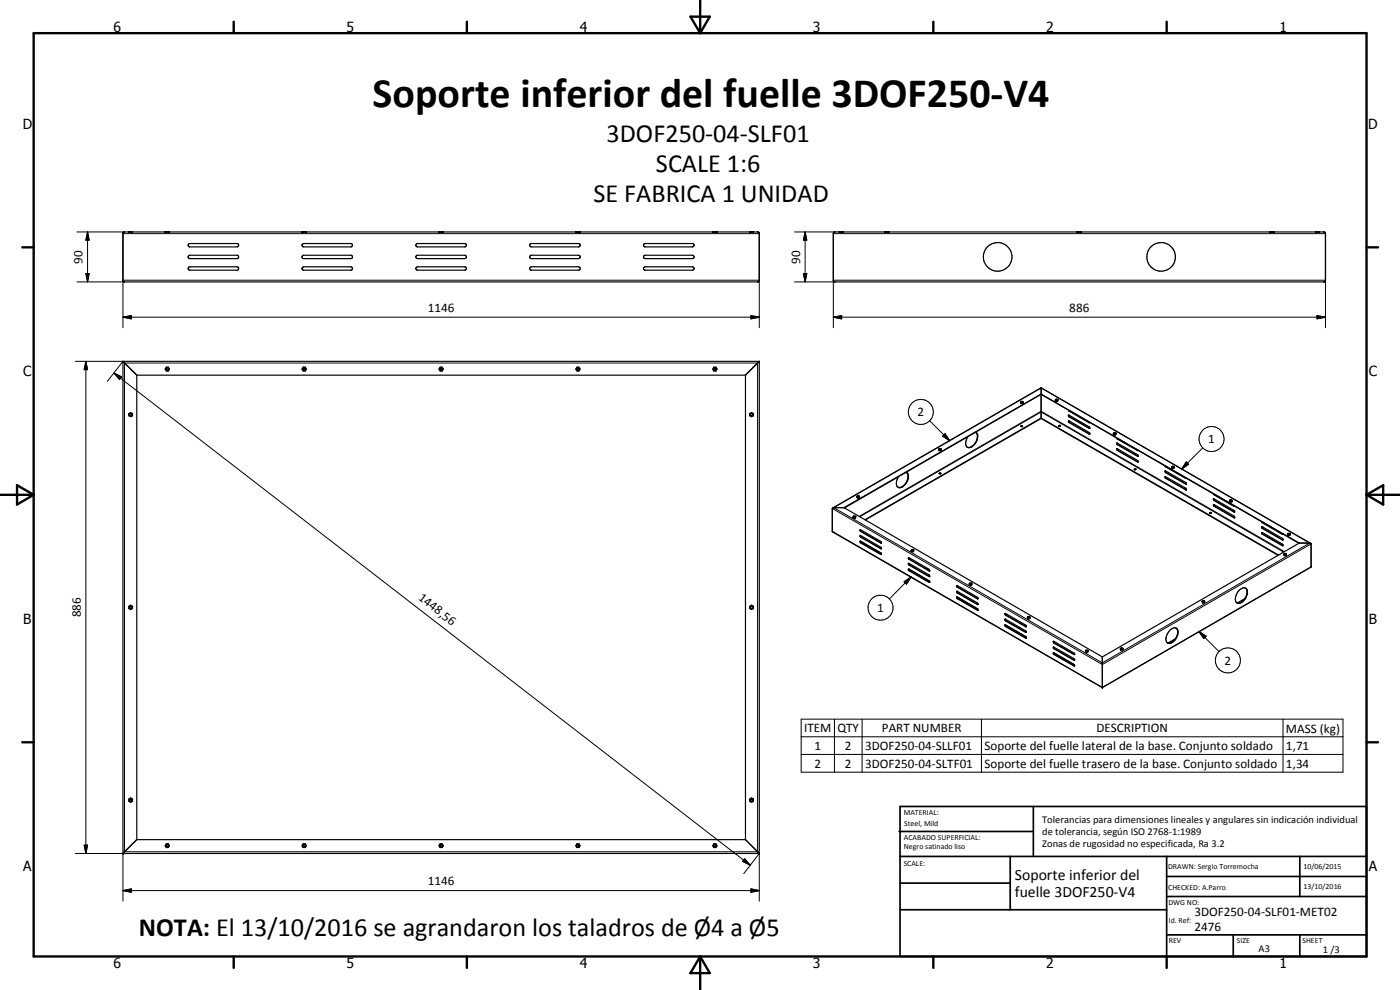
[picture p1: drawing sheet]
<svg xmlns="http://www.w3.org/2000/svg" width="420mm" height="297mm" viewBox="0 0 420 297" stroke-linecap="round" stroke-linejoin="round" font-family="sans-serif">
<g fill="none" stroke="#000" stroke-width=".35">
<path d="M37 69.7l190.5-.1 .4 .4v14.2l-.4 .4h-190.3l-.3-.4zM38.7 69.5v.1M39.1 69.5l.1 .1M39.2 69.6h.1M39.3 69.5l-.1 .1M39.7 69.5v.1M39.7 69.6h.1M39.8 69.6h-1.1M39.8 69.6h-.1M49.6 69.6h1.2M49.9 69.5v.1M49.9 69.6h.1"/>
<path d="M50 69.5l-.1 .1M50.4 69.5l.1 .1M50.5 69.6h.1M50.6 69.5l-.1 .1M56.5 76.8l.5-.2h14.2a.51 .51 0 0 1 .4 .5 .51 .51 0 0 1-.4 .5h-14.2l-.5-.3zM56.5 73.3l.5-.2h14.2a.51 .51 0 0 1 .4 .5 .51 .51 0 0 1-.4 .5h-14.2l-.5-.3zM90.7 76.8l.4-.2h14.2a.51 .51 0 0 1 .5 .5 .51 .51 0 0 1-.5 .5h-14.2l-.4-.3zM90.7 73.3l.4-.2h14.2a.51 .51 0 0 1 .5 .5 .51 .51 0 0 1-.5 .5h-14.2l-.4-.3zM90.8 69.6h1.1M90.9 69.5l.1 .1M91 69.6h.1M91 69.5v.1"/>
<path d="M91.6 69.5v.1M91.6 69.6h.1M91.7 69.5l-.1 .1M124.9 76.8l.4-.2h14.2a.51 .51 0 0 1 .5 .5 .51 .51 0 0 1-.5 .5h-14.2l-.4-.3zM124.9 73.3l.4-.2h14.2a.51 .51 0 0 1 .5 .5 .51 .51 0 0 1-.5 .5h-14.2l-.4-.3zM131.8 69.6h1.2M132 69.6h.1M132 69.5v.1M132.2 69.5l-.1 .1M132.6 69.5l.1 .1M132.7 69.6h.1M132.7 69.5v.1"/>
<path d="M159.2 73.2l14.4-.1a.51 .51 0 0 1 .6 .5 .51 .51 0 0 1-.6 .5h-14.1l-.5-.4zM159.2 76.7l14.4-.1a.51 .51 0 0 1 .6 .5 .51 .51 0 0 1-.6 .5h-14.1l-.5-.4zM172.9 69.6h1.1M173.1 69.5l.1 .1M173.1 69.6h.1M173.2 69.5v.1M173.7 69.5l.1 .1M173.8 69.6h.1M173.8 69.5v.1M193.2 76.8l.4-.2h14.2a.51 .51 0 0 1 .5 .5 .51 .51 0 0 1-.5 .5h-14.2l-.4-.3zM193.2 73.3l.4-.2h14.2a.51 .51 0 0 1 .5 .5 .51 .51 0 0 1-.5 .5h-14.2l-.4-.3zM214 69.6h1.1"/>
<path d="M214.2 69.5v.1M214.2 69.6h.1M214.3 69.5l-.1 .1M214.8 69.5v.1M214.8 69.6h.1M214.9 69.5l-.1 .1M225 69.6h1M225 69.6h.1M225.1 69.5l-.1 .1M225.5 69.5h.1M225.5 69.6h.1M226 69.5v.1"/>
<path d="M250.3 69.7l147.1-.1 .4 .5v14l-.4 .5h-146.9l-.4-.5v-14zM251.9 69.6h1.1M251.9 69.6h.1M251.9 69.5v.1M252.4 69.5v.1M252.4 69.6h.1M252.5 69.5l-.1 .1M252.9 69.5l.1 .1M253 69.6h.1M253 69.6h-.1M265.5 69.6h1.1M265.5 69.6h.1"/>
<path d="M265.5 69.5v.1M265.7 69.5h.1M266.3 69.5l.1 .1M266.4 69.6h.1M266.5 69.5l-.1 .1M323.4 69.6h1.1M323.5 69.5l.1 .1M323.6 69.6h.1M323.7 69.5l-.1 .1M324.2 69.5l.1 .1M324.3 69.5l-.1 .1M381.2 69.6h1.1"/>
<path d="M381.4 69.5l.1 .1M381.5 69.5v.1M382 69.5v.1M382 69.6h.1M382.1 69.5l-.1 .1M394.9 69.6h1M394.9 69.6h.1M394.9 69.5v.1M395.4 69.5v.1M395.4 69.6h.1M395.5 69.5l-.1 .1M395.9 69.5l.1 .1"/>
<path d="M56.5 80.3l.5-.2h14.2l.4 .2v.3l-.3 .5h-14.5l-.3-.5zM90.7 80.3l.4-.2h14.2l.4 .2 .1 .3-.3 .5h-14.5l-.4-.5zM124.9 80.3l.4-.2h14.2l.4 .2 .1 .3-.4 .5h-14.5l-.3-.5zM159 80.3l.5-.2h14.1l.5 .2v.3l-.3 .5h-14.5l-.3-.5zM193.2 80.3l.4-.2h14.2l.4 .2 .1 .3-.3 .5h-14.5l-.4-.5zM36.9 108.5l4.2 4.1M41.1 112.6h182.6M41.1 112.6v139.3M91.1 110.5a.34 .34 0 0 1 .5 .1 .34 .34 0 0 1-.3 .5l-.3-.2zM214.2 110.2h.6l.4 .5-.4 .6h-.6l-.3-.5zM223.7 112.6v139.3M227.9 108.5l-4.2 4.1"/>
<path d="M312.5 116.3v9.3M312.5 116.3l80.8 46.7M312.5 116.3l-62.6 36.1M316.8 119.8l.7 .1-.1 .2-.5 .1zM316.9 119.9v.1M316.9 119.9h.4M316.9 119.9h.1M317.3 119.9h.1M317.3 119.9v.1M38.7 124l.4-.2 .6 .2v.8l-.4 .2-.6-.2zM225.1 124l.4-.2 .5 .2v.8l-.4 .2-.5-.2zM281.7 134.8l.4-.2 .4 .3-.4 .1z"/>
<path d="M281.8 135h.1M281.9 134.8h.4M281.9 134.8h.1M282.3 134.8h.1M290.3 134.2l.8 .1M290.5 131a2.33 2.33 0 0 0-.1 3.2l.2 .1M292.8 129.7l.2 .1M292.9 129.7a2.5 2.5 0 0 1-.5 3.7 1.85 1.85 0 0 1-1.7 .9M293 129.9a3.3 3.3 0 0 1-2 4.3M306.3 120.6l.6-.2 .1 .2-.2 .2M306.3 120.6h.1M306.3 120.6l.1 .2"/>
<path d="M306.4 127.9h.5M306.4 127.8l.5 .1-.4 .1zM306.4 120.8h.4M306.4 120.8l.3 .1M306.4 120.6h.5zM306.7 120.8v.1M306.7 120.9h.1M306.8 120.8l-.1 .1M312.5 125.6l71.1 41M312.5 125.6l-52.8 30.4M316.9 120v.1M316.9 120.1h.4"/>
<path d="M317.3 120v.1M317.8 127.7v.1M317.8 127.8h.5M317.8 127.7l.5 .1M317.8 127.7h.1M318.3 127.8h-.5M320.6 126.4l.3-.1 5.9 3.5 .3 .5-6.2-3.5zM320.7 123.1l6.3 3.7M320.7 124.5l.2 .5 6.2 3.5M320.7 126.3l.3 .4 6.1 3.5M320.7 124.5l-.1 .3 .3 .3 6.2 3.4M320.7 124.5l6.1 3.6 .3 .4"/>
<path d="M320.8 123.2l6.3 3.6M327.1 126.8h-.1M334.2 130.1l.5-.3 .2 .2-.1 .2M334.2 130.1h.1M334.2 130.1l.2 .1M334.3 130l.4 .1zM334.4 130.2h.4M334.4 130.2v.1M334.7 130.1h.1M334.8 130.2h.1M335.1 131.4l6.4 3.8M335.2 133l6.2 3.4 .1 .5-6.1-3.5z"/>
<path d="M335.3 132.9l.1 .5 6.1 3.5M335.3 134.6l.1 .4 6.1 3.6M335.3 134.6l-.2 .2 .3 .4 6.1 3.4M335.3 134.6l6.1 3.5 .1 .5M335.4 131.6v.1M341.4 135.1l.1 .1M341.6 135.1l-.1 .1M349.7 139.8l6.3 3.7M349.8 139.9l.2 .1M351.7 140l.6 .1-.5 .2-.2-.1zM351.8 140h.3v.2h-.3zM253.3 152.3l59.2-34.1 77.4 44.7"/>
<path d="M253.3 152.3h-3.1l-.4 .3 .1 7 80.9 46.7M253.3 152.3l77.5 44.8M253.4 152.4l59.1-34.1 77.3 44.7M256.1 155.1l.4-.3 .3 .2-.4 .2M256.1 155.1h.1M256.1 155.1l.2 .1M256.2 155h.4zM256.3 155.2h.1M256.6 155.1h.1M257.2 149.1h.1M257.3 149.1l.3 .1M257.6 149.2h.1"/>
<path d="M257.9 149h.1M258 149l-.6-.2-.2 .3M258 149l-.4 .2M258.1 159l6.2 3.4 .2 .5-6.2-3.4zM258.2 158.9l.2 .5 6 3.5M259.6 156l52.9-30.6 71.2 41.1M269.7 143a2.8 2.8 0 0 0-.3 3.1l.2 .1M272 141.7a1.87 1.87 0 0 1 .3 2.7 2.31 2.31 0 0 1-2.8 1.8M272.1 141.7a3.1 3.1 0 0 1-1.9 4.5l-.5 .1M281.8 142.1l.3-.2 .3 .2M281.8 142.1h.1M281.9 142.1h.5"/>
<path d="M282.4 142.1h-.5M340.4 140.8h.5l-.3 .2zM340.4 140.9h.5M349.7 141.3l6.2 3.5 .1 .5-6.2-3.5zM349.7 141.3l.2 .4 6.2 3.5M349.7 143l.3 .5 6.1 3.4M349.7 143l.1 .5 6.3 3.4M349.7 143l6.2 3.5 .2 .4M363 153.9l.2-.1 .3 .1M363 153.9l.1 .1M363 154h.5M363.1 154h.4"/>
<path d="M363.5 153.9v.1M364.1 148.2l6.4 3.7-6.2-3.6M364.2 151.4l6.2 3.5 .1 .5-6.1-3.5zM364.2 149.7l6.2 3.5 .1 .5-6.2-3.6zM364.2 151.4l.2 .4 6.1 3.5M364.3 151.4h-.1M364.3 149.6l.1 .5 6.1 3.5M369 150.2l.6 .2M369 150.2h.1M369.2 150.2l.3-.2 .1 .2zM369.6 150.3v.1M369.7 150.1l-.2-.2-.5 .3"/>
<path d="M369.7 150.1l.1 .1M369.8 150.2l-.2 .2M378.6 156.5l6.4 3.8-6.1-3.5M378.7 158l6.3 3.6v.4l-6.2-3.5zM378.7 159.8l6.1 3.4 .2 .5-6.2-3.4zM378.7 158l.2 .5 6.1 3.5M378.7 159.8l.2 .4 6.1 3.5M378.8 156.6l.1 .1M378.9 156.7v.1M258.2 160.7l6.1 3.5 .2 .4M258.2 162.3l6.1 3.6 .2 .5M258.2 160.7l-.1 .2 .2 .3 6.2 3.4"/>
<path d="M258.2 162.3l-.1 .3 .2 .3 6.2 3.5M258.2 160.7l.2 .4 6 3.5M258.2 162.3l.2 .5 6.1 3.5M258.2 162.4l6.2 3.6M264.4 164.6h.1M264.4 162.9h.1M272.6 169l6.2 3.5 .2 .4-.2 .1-6-3.5zM272.6 167.3l6.2 3.5 .2 .4-.2 .1-6.1-3.5zM272.7 170.7v.5l6.1 3.6 .2-.1-.1-.4M272.7 167.3l.2 .5 6.1 3.5M272.7 169l.1 .4 6.2 3.6M272.7 170.7l.2 .5 6.1 3.5"/>
<path d="M272.7 170.7l6.2 3.6M272.7 170.7l6.2 3.7M273.5 165.1h.1M273.7 165v.1M273.7 165.1h.1M273.7 165h.4l-.4 .1M273.7 165h.1M274.2 165l-.1 .2-.6-.1M274.2 165h.1M274.2 165l-.6-.1-.1 .2M287.1 175.7l6.3 3.5 .1 .5-6.3-3.6zM287.1 177.4l6.2 3.5 .2 .5-6.2-3.5z"/>
<path d="M287.2 177.5l.1 .3 6.2 3.6M287.2 177.4v.1M287.2 175.7l.2 .4 6.1 3.5M290.9 175.2l.1-.2 .4-.1 .3 .1-.2 .3M290.9 175.2l.6 .1M290.9 175.2h.1M291.2 175l.3 .2-.3 .1zM291.5 175.3h.1M373.6 179.6l-2.3 1.3M373.8 176.4a2.83 2.83 0 0 1-.9 4.2l-.8 .4h-.8M374.2 176.8a1.44 1.44 0 0 0-2.4 .4 2.72 2.72 0 0 0-.5 3.8M374.2 177a3.6 3.6 0 0 1-2.8 4l-.2-.1"/>
<path d="M385.4 166.4h.1M385.5 166.3h.4M385.5 166.2h.4M385.5 166.2v.1M385.9 166.2v.1M386 166.4h-.6M386.1 166.3l-.1 .1M386.1 166.3l-.5-.3-.3 .2 .1 .2M386.6 160.2l.4 .1zM387.1 160.4l-.1-.4-.6 .3 .6 .1M387.1 160.4h-.1M389.9 162.9l3.5 .2"/>
<path d="M389.9 162.9l-59.1 34.2M393.4 163.1l-.1 7.1-62.5 36.1M38.7 181.9l.4-.3 .6 .3v.7l-.4 .3-.6-.3zM38.9 182.2l.3 .4M38.9 182.2l.3-.3 .3 .3v.2l-.4 .2M38.9 182.1v.1M38.9 182.4l.2 .2M39.4 182.5l-.2 .1M225.1 181.9l.4-.3 .5 .3v.7l-.4 .3-.5-.3zM225.6 181.9h.1M225.8 182v.1M225.9 182.3l-.1 .1"/>
<path d="M293.4 182.7l.1 .4M293.4 182.7l-6.3-3.6 .1 .5 6.3 3.5M293.4 182.7l-6.2-3.6 .2 .5 6.1 3.4M301.7 184.1l6.1 3.4 .2 .5M301.7 187.5l6.1 3.5 .2 .4M301.7 184.1l.1 .5 6.2 3.4M301.7 185.8l.1 .5 6.2 3.4M301.7 187.5l.1 .5 6 3.5 .2-.1M301.7 185.8l6.1 3.5 .2 .4M301.7 184.1l.2 .4 6.1 3.5M301.7 185.8l.1 .4 6.2 3.5M301.7 187.5l.2 .5 6.1 3.4"/>
<path d="M301.7 185.8h.1M301.7 187.5l6.2 3.6M308.3 185.2l.5-.2 .3 .2-.1 .1M308.3 185.2l.6 .2M308.3 185.2l.1 .1M308.5 185.2h.4zM309 185.3l-.1 .1M316.1 194.2l6.2 3.4 .2 .5-6.2-3.5zM316.1 192.4l6.2 3.5 .2 .4-6.2-3.3zM316.1 195.9l6.2 3.4 .2 .5M316.1 195.9l.2 .5 6.2 3.4M316.2 195.9l6.2 3.5"/>
<path d="M316.2 192.4l.1 .4 6.2 3.6M316.2 194.1l.2 .5 6.1 3.5M316.2 195.8l.1 .5 6.2 3.5M325.8 195.3l.3 .2M325.8 195.3h.1M326 195.2l.3 .1zM326 195.5h.1M326.4 195.5h-.3M326.4 195.4v.1M326.5 195.4l-.1 .1M326.5 195.2h.1M326.5 195.2l-.6-.1-.1 .2"/>
<path d="M326.5 195.2v.2M330.8 197.1v9.2M336.2 194.6l.2 .2 .6-.1M336.3 194.5l.5-.1 .2 .2M336.3 194.5l-.1 .1M336.5 194.6h.3zM337 194.6v.1M352.8 191.6l-2.3 1.4M353 188.5a2.32 2.32 0 0 1-.2 3.3 1.85 1.85 0 0 1-2.6 .9 3.3 3.3 0 0 1 2.6-4.3l.2 .1M353.1 188.6a3.3 3.3 0 0 1-2.5 4.4l-.2-.1M360.8 180.4l.1 .2M360.8 180.3h.7l-.2 .3h-.4"/>
<path d="M360.8 180.3v.1M360.9 180.6h.1M361 180.4l.3 .1zM361.3 180.3v.1M38.7 239.7l.4-.3 .6 .3v.8l-.4 .2-.6-.2zM39 239.9l.4-.1 .1 .4-.5 .1zM225.1 239.7l.4-.3 .5 .3v.8l-.4 .2-.5-.2zM225.3 239.9l.4-.1a.34 .34 0 0 1 0 .5 .34 .34 0 0 1-.5-.2zM36.9 256.1v-147.7h191v147.7M36.9 256.1h191M41.1 251.9l-4.2 4.2M41.1 251.9h182.6"/>
<path d="M49.9 253.2h.7l.2 .5-.2 .6h-.7l-.3-.5zM90.9 253.2h.8l.2 .5-.2 .6h-.8l-.2-.5zM132 253.2h.7l.3 .5-.3 .6h-.7l-.2-.5zM173.1 253.2h.7l.3 .5-.3 .6h-.7l-.3-.5zM214.2 253.2h.7l.3 .5-.3 .6h-.7l-.3-.5zM214.3 253.5h.5v.5h-.4zM223.7 251.9l4.2 4.2"/>
<circle cx="299.4" cy="77.1" r="4.3"/>
<circle cx="348.5" cy="77.1" r="4.3"/>
<circle cx="50.2" cy="110.7" r=".34"/>
<circle cx="50.2" cy="110.8" r=".63"/>
<circle cx="91.3" cy="110.7" r=".64"/>
<circle cx="132.4" cy="110.7" r=".34"/>
<circle cx="132.4" cy="110.8" r=".63"/>
<circle cx="173.5" cy="110.8" r=".63"/>
<circle cx="173.5" cy="110.7" r=".34"/>
<circle cx="214.5" cy="110.7" r=".35"/>
<circle cx="39.2" cy="124.4" r=".33"/>
<circle cx="225.5" cy="124.4" r=".34"/>
<circle cx="257.5" cy="148.9" r=".17"/>
<circle cx="225.6" cy="182.2" r=".34"/>
<circle cx="50.2" cy="253.7" r=".34"/>
<circle cx="91.3" cy="253.7" r=".34"/>
<circle cx="132.4" cy="253.7" r=".35"/>
<circle cx="173.5" cy="253.7" r=".34"/>
</g>
<g fill="none" stroke="#000" stroke-width=".3">
<path d="M23.1 69.6h14.3M26.3 69.6l.4 2.5h-.9zM26.3 69.6v15M36.9 70.1h191M238.5 69.6h12.1M241.6 69.6l.5 2.5h-1zM241.6 69.6v15M250.1 70.1h147.7M23.1 84.6h14.3M25.8 82.1h.9l-.4 2.5zM36.9 95.2l2.5-.5v1zM36.9 98.3v-14.2h191v14.2"/>
<path d="M36.9 95.2h191M225.4 94.7l2.5 .5-2.5 .5zM238.5 84.6h12.1M241.1 82.1h1l-.5 2.5zM250.1 95.2l2.5-.5v1zM250.1 98.3v-14.2h147.7v14.2M250.1 95.2h147.7M395.3 94.7l2.5 .5-2.5 .5zM22.6 108.4h14.3l-4.7 6M25.8 108.4l.5 2.5h-1zM25.8 108.4v147.7M34.2 111.9l2.3 1.2-.7 .7z"/>
<path d="M34.2 111.9l191 147.7M37.4 108.9h190v146.7h-190zM279 126.2l6 6M282.9 130.9l.7-.8 1.4 2.1zM321 125l-.1 .1M321 126.7l-.1 .1M321 123.3l-.1 .1M327 128.5h-.2M327 130.2l-.2 .1M327 126.7l-.2 .1M335.4 131.7h.1M335.4 135.1v.1"/>
<path d="M335.4 133.4h.1M341.4 135.1v.1M341.4 138.6h.1M341.4 136.8v.1M356 138.6l.7 .7-2.1 1.5zM361 134.4l-6.4 6.4M249.8 152.6l81 46.8 62.7-36.2M249.8 159.4l81 46.8 62.7-36.1M250.2 152.3l62.3-35.9 80.6 46.5-62.3 36zM257.8 154.9l54.7-31.5 73 42.1M258 155.1l54.5-31.5 72.7 42.1M258.4 159.4l-.1 .1"/>
<path d="M350 141.7l-.2 .1M350 143.5h-.2M350 140l-.2 .1M356 145.2l-.1 .1M356 146.9l-.1 .1M356 143.5l-.1 .1M364.4 148.4v.1M364.4 151.8v.1M364.4 150.1v.1M370.4 151.9h.1M370.4 155.3v.1M370.4 153.6v.1"/>
<path d="M378.9 158.5h-.1M378.9 156.8h-.1M258.4 161.1l-.1 .1M258.4 162.8l-.1 .1M264.4 164.6h-.1M264.4 166.3l-.1 .1M264.4 162.9h-.1M271.3 174.5l2.2-1.4-1.4 2.2zM272.9 167.8h-.1M272.9 171.2h-.1M272.9 169.5h-.1M273.5 173.1l-6.6 6.6"/>
<path d="M278.9 171.2l-.1 .1M278.9 174.7l-.1 .1M278.9 173h-.1M287.4 177.8l-.1 .1M287.4 179.6h-.1M287.4 176.1l-.1 .1M293.4 179.6l-.1 .1M378.9 160.2l-.1 .1M385 162h-.2M385 163.7h-.2M385 160.2l-.2 .1M293.4 181.3l-.1 .1"/>
<path d="M293.4 183l-.1 .1M301.9 184.5l-.1 .1M301.9 188h-.1M301.9 186.2l-.1 .1M307.9 188h-.1M307.9 191.4l-.1 .1M307.9 189.7h-.1M316.4 194.6h-.1M316.4 196.3l-.1 .1M316.4 192.9l-.1 .1M322.4 198l-.1 .1M322.4 199.8h-.1"/>
<path d="M322.4 196.3l-.1 .1M359.8 189.5l2.2 1.4-.7 .7zM359.8 189.5l6 6M240.4 215.8h162.6v15.9h-162.6zM250.4 215.8v15.9M258.7 215.8v15.9M294.5 215.8v15.9M385.1 215.8v15.9M240.4 221.1h162.6M240.4 226.4h162.6M22.6 256.1h14.3v14.3M25.3 253.6h1l-.5 2.5z"/>
<path d="M223.5 257.7l1.7 1.9-2.3-1.2zM36.9 267.2l2.5-.5v1zM36.9 267.2h191M223.2 262.1l4.7-6v14.3M225.4 266.7l2.5 .5-2.5 .5z"/>
<circle cx="276.4" cy="123.6" r="3.7"/>
<circle cx="363.6" cy="131.7" r="3.7"/>
<circle cx="264.3" cy="182.3" r="3.8"/>
<circle cx="368.5" cy="198.1" r="3.8"/>
</g>
<g fill="#000">
<circle cx="38.6" cy="69.5" r=".18"/>
<circle cx="38.7" cy="69.6" r=".18"/>
<circle cx="38.7" cy="69.5" r=".18"/>
<circle cx="39.1" cy="69.5" r=".18"/>
<circle cx="39.3" cy="69.5" r=".18"/>
<circle cx="39.7" cy="69.5" r=".18"/>
<circle cx="39.8" cy="69.5" r=".18"/>
<circle cx="49.6" cy="69.5" r=".18"/>
<circle cx="49.6" cy="69.6" r=".18"/>
<circle cx="49.9" cy="69.5" r=".18"/>
<circle cx="50" cy="69.5" r=".18"/>
<circle cx="50.4" cy="69.5" r=".18"/>
<circle cx="50.6" cy="69.5" r=".18"/>
<circle cx="50.8" cy="69.5" r=".18"/>
<circle cx="50.8" cy="69.6" r=".18"/>
<circle cx="90.7" cy="69.5" r=".18"/>
<circle cx="90.7" cy="69.6" r=".18"/>
<circle cx="90.9" cy="69.5" r=".18"/>
<circle cx="91" cy="69.5" r=".18"/>
<circle cx="91.6" cy="69.5" r=".18"/>
<circle cx="91.7" cy="69.5" r=".18"/>
<circle cx="91.9" cy="69.5" r=".18"/>
<circle cx="91.9" cy="69.6" r=".18"/>
<circle cx="131.8" cy="69.5" r=".18"/>
<circle cx="131.8" cy="69.6" r=".18"/>
<circle cx="132" cy="69.5" r=".18"/>
<circle cx="132.2" cy="69.5" r=".18"/>
<circle cx="132.6" cy="69.5" r=".18"/>
<circle cx="132.7" cy="69.5" r=".18"/>
<circle cx="133" cy="69.6" r=".18"/>
<circle cx="133" cy="69.5" r=".18"/>
<circle cx="172.8" cy="69.5" r=".18"/>
<circle cx="172.8" cy="69.6" r=".18"/>
<circle cx="173.1" cy="69.5" r=".18"/>
<circle cx="173.2" cy="69.5" r=".18"/>
<circle cx="173.7" cy="69.5" r=".18"/>
<circle cx="173.8" cy="69.5" r=".18"/>
<circle cx="174.1" cy="69.5" r=".18"/>
<circle cx="174.1" cy="69.6" r=".18"/>
<circle cx="213.9" cy="69.5" r=".18"/>
<circle cx="213.9" cy="69.6" r=".18"/>
<circle cx="214.2" cy="69.5" r=".18"/>
<circle cx="214.3" cy="69.5" r=".18"/>
<circle cx="214.8" cy="69.5" r=".18"/>
<circle cx="214.9" cy="69.5" r=".18"/>
<circle cx="215.2" cy="69.6" r=".18"/>
<circle cx="215.2" cy="69.5" r=".18"/>
<circle cx="225" cy="69.5" r=".18"/>
<circle cx="225" cy="69.6" r=".18"/>
<circle cx="225.1" cy="69.5" r=".18"/>
<circle cx="225.5" cy="69.5" r=".18"/>
<circle cx="225.6" cy="69.5" r=".18"/>
<circle cx="226" cy="69.5" r=".18"/>
<circle cx="226.1" cy="69.6" r=".18"/>
<circle cx="226.1" cy="69.5" r=".18"/>
<circle cx="251.9" cy="69.5" r=".18"/>
<circle cx="252.4" cy="69.5" r=".18"/>
<circle cx="252.5" cy="69.5" r=".18"/>
<circle cx="252.9" cy="69.5" r=".18"/>
<circle cx="253" cy="69.5" r=".18"/>
<circle cx="265.5" cy="69.6" r=".18"/>
<circle cx="265.5" cy="69.5" r=".18"/>
<circle cx="265.7" cy="69.5" r=".18"/>
<circle cx="265.8" cy="69.5" r=".18"/>
<circle cx="266.3" cy="69.5" r=".18"/>
<circle cx="266.5" cy="69.5" r=".18"/>
<circle cx="266.7" cy="69.6" r=".18"/>
<circle cx="266.7" cy="69.5" r=".18"/>
<circle cx="323.3" cy="69.5" r=".18"/>
<circle cx="323.3" cy="69.6" r=".18"/>
<circle cx="323.5" cy="69.5" r=".18"/>
<circle cx="323.6" cy="69.5" r=".18"/>
<circle cx="323.6" cy="69.6" r=".18"/>
<circle cx="323.7" cy="69.5" r=".18"/>
<circle cx="324.2" cy="69.5" r=".18"/>
<circle cx="324.3" cy="69.5" r=".18"/>
<circle cx="324.3" cy="69.6" r=".18"/>
<circle cx="324.6" cy="69.5" r=".18"/>
<circle cx="324.6" cy="69.6" r=".18"/>
<circle cx="381.2" cy="69.6" r=".18"/>
<circle cx="381.2" cy="69.5" r=".18"/>
<circle cx="381.4" cy="69.5" r=".18"/>
<circle cx="381.5" cy="69.6" r=".18"/>
<circle cx="381.5" cy="69.5" r=".18"/>
<circle cx="382" cy="69.5" r=".18"/>
<circle cx="382.1" cy="69.5" r=".18"/>
<circle cx="382.4" cy="69.5" r=".18"/>
<circle cx="382.4" cy="69.6" r=".18"/>
<circle cx="394.9" cy="69.5" r=".18"/>
<circle cx="395.4" cy="69.5" r=".18"/>
<circle cx="395.4" cy="69.6" r=".18"/>
<circle cx="395.5" cy="69.5" r=".18"/>
<circle cx="395.9" cy="69.5" r=".18"/>
<circle cx="396" cy="69.6" r=".18"/>
<circle cx="396" cy="69.5" r=".18"/>
<circle cx="312.5" cy="116.3" r=".18"/>
<circle cx="317.5" cy="119.9" r=".18"/>
<circle cx="281.7" cy="134.8" r=".18"/>
<circle cx="281.8" cy="134.9" r=".18"/>
<circle cx="281.8" cy="135" r=".18"/>
<circle cx="281.9" cy="135" r=".18"/>
<circle cx="282.1" cy="135" r=".18"/>
<circle cx="282.3" cy="135" r=".18"/>
<circle cx="282.5" cy="134.9" r=".18"/>
<circle cx="282.5" cy="134.8" r=".18"/>
<circle cx="306.3" cy="120.6" r=".18"/>
<circle cx="306.4" cy="120.8" r=".18"/>
<circle cx="306.7" cy="120.9" r=".18"/>
<circle cx="306.8" cy="120.8" r=".18"/>
<circle cx="307" cy="120.7" r=".18"/>
<circle cx="307" cy="120.6" r=".18"/>
<circle cx="316.7" cy="120" r=".18"/>
<circle cx="316.8" cy="120.1" r=".18"/>
<circle cx="316.9" cy="120.2" r=".18"/>
<circle cx="317" cy="120.2" r=".18"/>
<circle cx="317.1" cy="120.2" r=".18"/>
<circle cx="317.3" cy="120.1" r=".18"/>
<circle cx="317.4" cy="120.1" r=".18"/>
<circle cx="334.2" cy="130.1" r=".18"/>
<circle cx="334.4" cy="130.2" r=".18"/>
<circle cx="334.5" cy="130.3" r=".18"/>
<circle cx="334.8" cy="130.2" r=".18"/>
<circle cx="334.9" cy="130" r=".18"/>
<circle cx="256.1" cy="155.1" r=".18"/>
<circle cx="256.3" cy="155.2" r=".18"/>
<circle cx="256.4" cy="155.2" r=".18"/>
<circle cx="256.7" cy="155.2" r=".18"/>
<circle cx="256.8" cy="155" r=".18"/>
<circle cx="257.2" cy="148.9" r=".18"/>
<circle cx="257.2" cy="149.1" r=".18"/>
<circle cx="257.3" cy="149.1" r=".18"/>
<circle cx="257.6" cy="149.2" r=".18"/>
<circle cx="257.7" cy="149.1" r=".18"/>
<circle cx="257.9" cy="149" r=".18"/>
<circle cx="257.9" cy="149.1" r=".18"/>
<circle cx="258" cy="149" r=".18"/>
<circle cx="351.6" cy="140.1" r=".18"/>
<circle cx="351.6" cy="140.2" r=".18"/>
<circle cx="351.8" cy="140.3" r=".18"/>
<circle cx="351.9" cy="140.3" r=".18"/>
<circle cx="352.2" cy="140.3" r=".18"/>
<circle cx="352.3" cy="140.1" r=".18"/>
<circle cx="369" cy="150.2" r=".18"/>
<circle cx="369.1" cy="150.2" r=".18"/>
<circle cx="369.3" cy="150.4" r=".18"/>
<circle cx="369.6" cy="150.3" r=".18"/>
<circle cx="369.6" cy="150.4" r=".18"/>
<circle cx="369.7" cy="150.3" r=".18"/>
<circle cx="369.8" cy="150.2" r=".18"/>
<circle cx="273.5" cy="165.1" r=".18"/>
<circle cx="273.7" cy="165.3" r=".18"/>
<circle cx="273.8" cy="165.3" r=".18"/>
<circle cx="274.1" cy="165.2" r=".18"/>
<circle cx="274.2" cy="165" r=".18"/>
<circle cx="290.9" cy="175.2" r=".18"/>
<circle cx="291.2" cy="175.3" r=".18"/>
<circle cx="291.5" cy="175.3" r=".18"/>
<circle cx="291.6" cy="175.3" r=".18"/>
<circle cx="291.7" cy="175.1" r=".18"/>
<circle cx="385.3" cy="166.2" r=".18"/>
<circle cx="385.4" cy="166.4" r=".18"/>
<circle cx="385.5" cy="166.5" r=".18"/>
<circle cx="385.7" cy="166.5" r=".18"/>
<circle cx="385.9" cy="166.5" r=".18"/>
<circle cx="386" cy="166.4" r=".18"/>
<circle cx="386.1" cy="166.3" r=".18"/>
<circle cx="386.4" cy="160.3" r=".18"/>
<circle cx="386.5" cy="160.3" r=".18"/>
<circle cx="386.7" cy="160.4" r=".18"/>
<circle cx="386.8" cy="160.4" r=".18"/>
<circle cx="387" cy="160.4" r=".18"/>
<circle cx="387.1" cy="160.4" r=".18"/>
<circle cx="387.2" cy="160.2" r=".18"/>
<circle cx="308.3" cy="185.2" r=".18"/>
<circle cx="308.4" cy="185.3" r=".18"/>
<circle cx="308.6" cy="185.4" r=".18"/>
<circle cx="308.7" cy="185.4" r=".18"/>
<circle cx="308.9" cy="185.4" r=".18"/>
<circle cx="309" cy="185.3" r=".18"/>
<circle cx="309.1" cy="185.2" r=".18"/>
<circle cx="325.8" cy="195.3" r=".18"/>
<circle cx="326" cy="195.5" r=".18"/>
<circle cx="326.1" cy="195.5" r=".18"/>
<circle cx="326.4" cy="195.5" r=".18"/>
<circle cx="326.5" cy="195.4" r=".18"/>
<circle cx="326.5" cy="195.2" r=".18"/>
<circle cx="336.2" cy="194.6" r=".18"/>
<circle cx="336.3" cy="194.7" r=".18"/>
<circle cx="336.4" cy="194.8" r=".18"/>
<circle cx="336.7" cy="194.8" r=".18"/>
<circle cx="336.8" cy="194.8" r=".18"/>
<circle cx="337" cy="194.7" r=".18"/>
<circle cx="337" cy="194.6" r=".18"/>
<circle cx="360.8" cy="180.4" r=".18"/>
<circle cx="360.9" cy="180.6" r=".18"/>
<circle cx="361.2" cy="180.6" r=".18"/>
<circle cx="361.3" cy="180.6" r=".18"/>
<circle cx="361.5" cy="180.5" r=".18"/>
<circle cx="330.8" cy="206.3" r=".18"/>
<circle cx="36.9" cy="256.1" r=".18"/>
<circle cx="227.9" cy="256.1" r=".18"/>
</g>
<g fill="none" stroke="#000" stroke-width=".71">
<path d="M10.1 9.9h400v277.1h-400zM70.1 6.5v3.4M140.1 6.5v3.4M207.2 5h5.8l-2.9 4.9zM210.1 0v9.9M280.1 6.5v3.4M350.1 6.5v3.4M6.7 74.2h3.4M410.1 74.2h3.5M.1 148.5h10M5.1 145.6l5 2.9-5 2.9zM410.1 148.5h10"/>
<path d="M410.1 148.5l5-2.9v5.8zM6.7 222.7h3.4M410.1 222.7h3.5M70.1 287v3.4M140.1 287v3.4M210.1 287v10M210.1 287l2.9 5h-5.8zM280.1 287v3.4M350.1 287v3.4"/>
</g>
<g fill="none" stroke="#000" stroke-width=".51">
<path d="M269.8 249.5h40.3M270.1 242h140v45h-140zM270.1 257h140M303.2 257v16M310.1 242v15M350.1 257v30M390.1 257v12M270.1 265h33.1M270.1 273h80M350.1 269h60M350.1 263h60M350.1 280.5h60"/>
<path d="M370.1 280.5v6.5M390.1 280.5v6.5"/>
</g>
<g fill="#000">
<path d="M26.3 69.6l.4 2.5h-.9zM241.6 69.6l.5 2.5h-1zM25.8 82.1h.9l-.4 2.5zM36.9 95.2l2.5-.5v1zM225.4 94.7l2.5 .5-2.5 .5zM241.1 82.1h1l-.5 2.5zM250.1 95.2l2.5-.5v1zM395.3 94.7l2.5 .5-2.5 .5zM25.8 108.4l.5 2.5h-1zM34.2 111.9l2.3 1.2-.7 .7zM282.9 130.9l.7-.8 1.4 2.1zM356 138.6l.7 .7-2.1 1.5z"/>
<path d="M271.3 174.5l2.2-1.4-1.4 2.2zM359.8 189.5l2.2 1.4-.7 .7zM25.3 253.6h1l-.5 2.5zM223.5 257.7l1.7 1.9-2.3-1.2zM36.9 267.2l2.5-.5v1zM225.4 266.7l2.5 .5-2.5 .5z"/>
</g>
<text font-size="12.6" x="111.8" y="32.1">Soporte inferior del fuelle 3DOF250-V4</text>
<g font-size="7.9">
<text x="182.1" y="42.6">3DOF250-04-SLF01</text>
<text x="196.8" y="51.6">SCALE 1:6</text>
<text x="178.1" y="60.6">SE FABRICA 1 UNIDAD</text>
<text x="41.7" y="280.7">NOTA: El 13/10/2016 se agrandaron los taladros de Ø4 a Ø5</text>
</g>
<g font-size="4.7">
<text x="304.6" y="263.9">Soporte inferior del</text>
<text x="304.6" y="269.3">fuelle 3DOF250-V4</text>
</g>
<g font-size="4.2">
<text x="34" y="9.6">6</text>
<text x="104" y="9.6">5</text>
<text x="174" y="9.6">4</text>
<text x="244" y="9.6">3</text>
<text x="314" y="9.6">2</text>
<text x="384" y="9.6">1</text>
<text x="6.8" y="38.7">D</text>
<text x="410.6" y="38.7">D</text>
<text x="7" y="112.9">C</text>
<text x="410.8" y="112.9">C</text>
<text x="7" y="187.1">B</text>
<text x="410.8" y="187.1">B</text>
<text x="7" y="261.4">A</text>
<text x="410.8" y="261.4">A</text>
<text x="34" y="290.4">6</text>
<text x="104" y="290.4">5</text>
<text x="174" y="290.4">4</text>
<text x="244" y="290.4">3</text>
<text x="314" y="290.4">2</text>
<text x="384" y="290.4">1</text>
</g>
<g font-size="3.9">
<text x="24.8" y="79.1" transform="rotate(-90 24.8 79.1)">90</text>
<text x="240.1" y="79.1" transform="rotate(-90 240.1 79.1)">90</text>
<text x="128.4" y="93.6">1146</text>
<text x="320.9" y="93.6">886</text>
<text x="275.4" y="124.9">2</text>
<text x="362.6" y="133">1</text>
<text x="125.4" y="179.8" transform="rotate(38 125.4 179.8)">1448,56</text>
<text x="24.2" y="185.3" transform="rotate(-90 24.2 185.3)">886</text>
<text x="263.3" y="183.6">1</text>
<text x="367.5" y="199.4">2</text>
<text x="241.3" y="219.7">ITEM</text>
<text x="251.3" y="219.7">QTY</text>
<text x="264.7" y="219.7">PART NUMBER</text>
<text x="329" y="219.7">DESCRIPTION</text>
<text x="385.9" y="219.8">MASS (kg)</text>
<text x="244.4" y="225">1</text>
<text x="253.6" y="225">2</text>
<text x="259.6" y="225">3DOF250-04-SLLF01</text>
<text x="295.5" y="225.1">Soporte del fuelle lateral de la base. Conjunto soldado</text>
<text x="385.9" y="225">1,71</text>
<text x="244.4" y="230.3">2</text>
<text x="253.6" y="230.3">2</text>
<text x="259.6" y="230.3">3DOF250-04-SLTF01</text>
<text x="295.5" y="230.4">Soporte del fuelle trasero de la base. Conjunto soldado</text>
<text x="385.9" y="230.3">1,34</text>
<text x="128.4" y="265.6">1146</text>
<text x="358.5" y="275">3DOF250-04-SLF01-MET02</text>
<text x="358.5" y="279.4">2476</text>
</g>
<g font-size="3.1">
<text x="312.7" y="246.8">Tolerancias para dimensiones lineales y angulares sin indicación individual</text>
<text x="312.7" y="250.4">de tolerancia, según ISO 2768-1:1989</text>
<text x="312.7" y="254">Zonas de rugosidad no especificada, Ra 3.2</text>
<text x="377.7" y="285.6">A3</text>
<text x="397" y="285.9">1 /3</text>
</g>
<g font-size="2.4">
<text x="271.2" y="244.4">MATERIAL:</text>
<text x="271.3" y="252">ACABADO SUPERFICIAL:</text>
<text x="271.4" y="247.9">Steel, Mild</text>
<text x="271.3" y="254.6">Negro satinado liso</text>
<text x="271.2" y="259.7">SCALE:</text>
<text x="350.6" y="260.8">DRAWN: Sergio Torremocha</text>
<text x="391.2" y="260.6">10/06/2015</text>
<text x="350.6" y="267">CHECKED: A.Parro</text>
<text x="391.2" y="266.7">13/10/2016</text>
<text x="350.6" y="271.4">DWG NO:</text>
<text x="350.8" y="276.9">Id. Ref:</text>
<text x="350.8" y="282.8">REV</text>
<text x="371.2" y="282.9">SIZE</text>
<text x="390.9" y="282.9">SHEET</text>
</g>
</svg>
